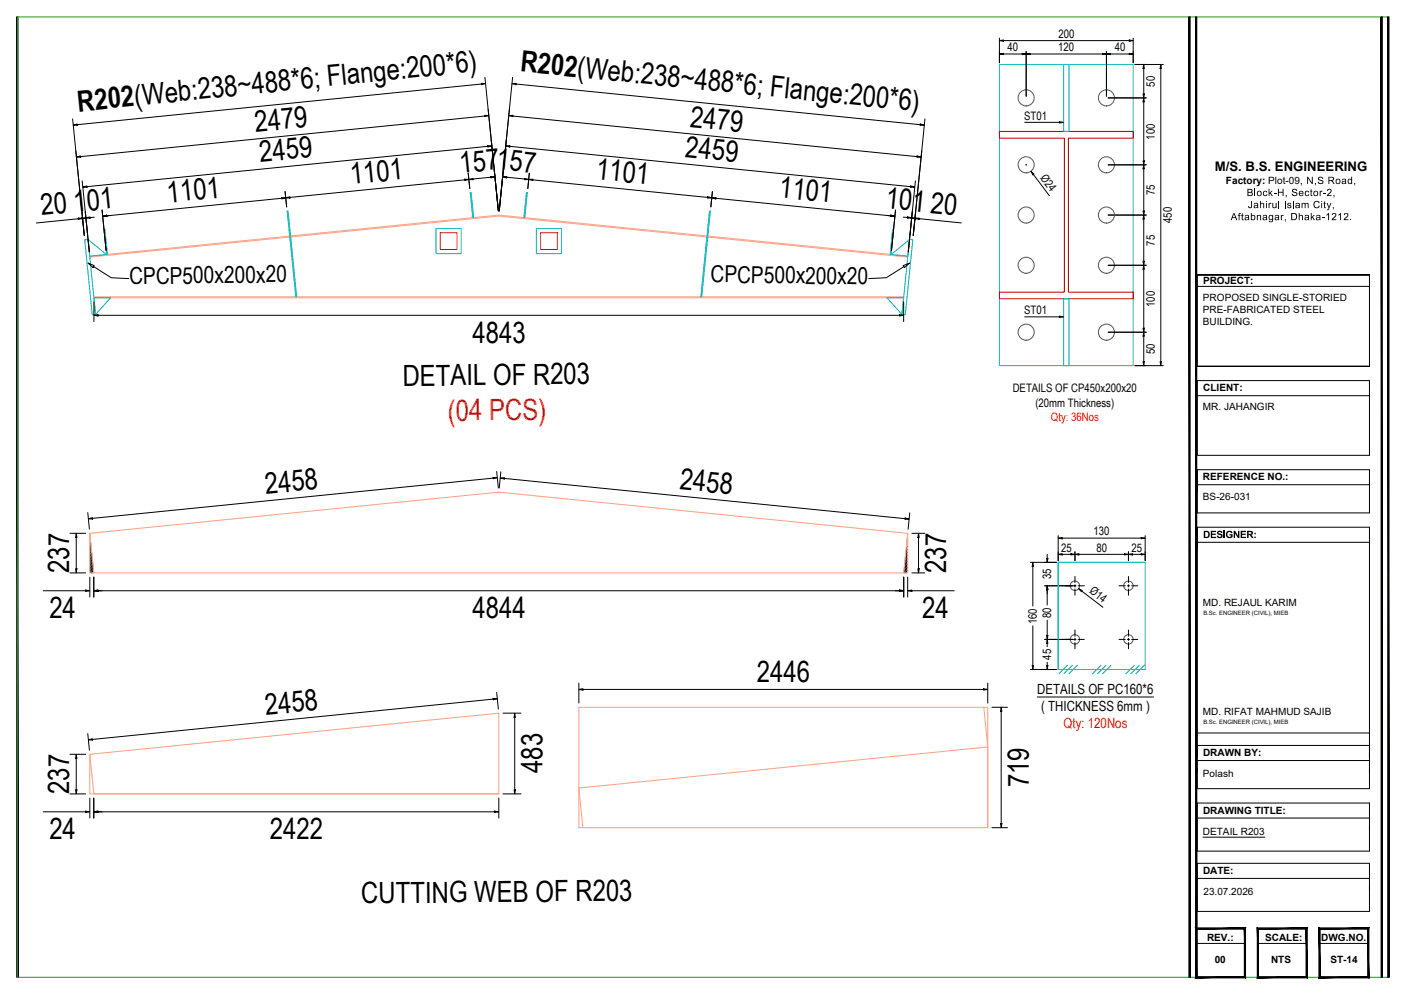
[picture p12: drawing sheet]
<svg xmlns="http://www.w3.org/2000/svg" width="420mm" height="297mm" viewBox="0 0 420 297" stroke-linecap="round" stroke-linejoin="round" font-family="sans-serif">
<!-- layer: Rafter -->
<g fill="none" stroke="#ff9f7f" stroke-width=".3">
<path d="M26.8 76.5l122.4-12.2 122.3 12.2M26.9 76.8l122.3-12.2 122.2 12.2M141.1 64.9h.1M157.2 64.9h.1M28 88.7h242.3M28.1 89h242.1M26.9 159.4l122.3-12.3 122.2 12.3M26.9 159.4l1.1 11.8M26.9 159.4v11.8h1.1M271.4 159.4l-1.1 11.8h-242.3M271.4 159.4v11.8h-1.1M294.2 211.4h1.2v35.9"/>
<path d="M26.9 225.4l122.3-12.3v24.1h-121.2zM26.9 225.4v11.8h122.3M295.4 223.2l-1.2-11.8h-121.1v35.9h122.3v-24.1l-122.3 12.3 1.2 11.8"/>
</g>
<!-- layer: Connection Plate -->
<g fill="none" stroke="#00b3b3" stroke-width=".3">
<path d="M298.9 19.3h40v90h-40zM25.3 71.7l1-.1 2.3 22.4-1 .1zM26.3 71.6l5.5 4.5-5 .4zM130.4 68.3h7.5v7.5h-7.5zM160.4 68.3h7.5v7.5h-7.5zM266.5 76.1l5.5-4.5-.5 4.9zM272 71.6l1 .1-2.3 22.4-1-.1zM28.1 89h5l-4.5 5zM265.2 89h5l-.5 5zM316.4 168h26.1v32.1h-26.1zM319.2 198.8l-2.5 2.5M320.7 198.8l-2.5 2.5"/>
<path d="M322.2 198.8l-2.5 2.5M329.2 198.8l-2.5 2.5M330.7 198.8l-2.5 2.5M332.2 198.8l-2.5 2.5M339.2 198.8l-2.5 2.5M340.7 198.8l-2.5 2.5M342.2 198.8l-2.5 2.5"/>
</g>
<!-- layer: Stiffener -->
<path d="M318.1 19.3h1.6v20h-1.6zM86.7 70.9l.2-.1 1.8 17.9h-.2zM211.4 70.8l.2 .1-1.8 17.8h-.2zM318.1 89.3h1.6v20h-1.6z" fill="none" stroke="#008ab8" stroke-width=".3"/>
<!-- layer: Purlin Cleat -->
<path d="M140.6 57.6h.3l.7 7.4-.2 .1zM157.4 57.6h.3l-.7 7.5-.3-.1zM31.1 68.6l.3-.1 .8 7.5h-.3zM85.9 63.1h.2l.8 7.4h-.3zM212.2 63.1h.2l-.7 7.4h-.3zM266.9 68.5l.3 .1-.7 7.4h-.3z" fill="none" stroke="#0cc" stroke-width=".3"/>
<!-- layer: Strut -->
<path d="M131.7 69.5h5v5.1h-5zM161.6 69.5h5.1v5.1h-5.1z" fill="none" stroke="#f00" stroke-width=".3"/>
<!-- layer: 0 -->
<g fill="none" stroke="#000" stroke-width=".3">
<path d="M21.9 37.4l1.2-.4 .1 .5zM144 24.9l1.2 .1-1.2 .3zM144.9 34.5l1.3 .1-1.3 .3zM152.1 34.6l1.3-.1v.4zM153.1 25l1.3-.1-.1 .4zM275.2 37l1.2 .4-1.3 .1zM22.9 46.9l1.2-.3v.4zM24.8 55.9l1.2-.3v.4zM84.2 59l1.2 .1-1.2 .4zM85.4 59.1l1.3-.3v.4zM138.9 53.5l1.3 .1-1.2 .4zM140.2 53.6l1.2-.3 .1 .4z"/>
<path d="M145.8 43.5l1.3 .1-1.2 .3zM146.7 52.8h1.3l-1.2 .4zM150.3 52.8h1.3l-.1 .4zM151.2 43.6l1.3-.1v.4zM156.9 53.3l1.2 .3-1.3 .1zM158.1 53.6l1.3-.1-.1 .5zM211.6 58.8l1.3 .3-1.3 .1zM212.9 59.1l1.2-.1v.5zM272.3 55.6l1.3 .3-1.3 .1zM274.2 46.6l1.3 .3-1.3 .1zM23.4 65.2h1.3l-1.2 .4zM24.4 65.1h1.3l-1.2 .4z"/>
<path d="M25.7 65.1l1.2-.3v.4zM26.3 78.6l1.9 .8-.4 .6zM28 79.7l5.3 3.3 5.2 .3M30.7 64.6l1.2-.3 .1 .4zM266.4 64.3l1.2 .3-1.3 .1zM270.1 79.4l1.9-.8-1.5 1.4zM270.3 79.7l-5.3 3.3-5.2 .3M271.4 64.8l1.2 .3-1.2 .1zM272.6 65.1h1.3v.4zM273.6 65.2h1.3l-.1 .4zM28.1 94.2l1.2-.2v.4zM269 94l1.2 .2-1.2 .2z"/>
<path d="M22.8 159.4l.2 1.2h-.4zM26.4 155l1.2-.3 .1 .4zM147.4 142.7l1.3 .1-1.2 .3zM149.6 142.8h1.3l-.1 .4zM270.7 154.8l1.2 .3-1.3 .1zM274.7 159.4l.2 1.2h-.4zM22.6 170h.4l-.2 1.2zM25.6 176.3l1.3 .2-1.3 .2zM28 176.5l1.3-.2v.4zM269 176.3l1.3 .2-1.3 .2zM271.4 176.5l1.3-.2v.4zM274.5 170h.4l-.2 1.2z"/>
<path d="M147.4 208.7l1.3 .1-1.2 .3zM153.9 213.1l.2 1.3h-.4zM173.1 206l1.2-.2v.4zM294.1 205.8l1.3 .2-1.3 .2zM299.4 211.4l.2 1.2h-.4zM22.6 236h.4l-.2 1.2zM22.8 225.4l.2 1.3h-.4zM26.4 221.1l1.2-.3 .1 .4zM153.7 236h.4l-.2 1.2zM25.6 242.4l1.3 .2-1.3 .2zM28 242.6l1.3-.2v.4zM147.9 242.4l1.3 .2-1.3 .2z"/>
<path d="M299.2 246.1h.4l-.2 1.2z"/>
</g>
<!-- layer: DIM -->
<g fill="none" stroke="#000" stroke-width=".3">
<path d="M21.7 35.5l3.5 34.9-.7-7M144 25.1l-120.9 12.2M144.9 34.7l-120.8 12.1M145 23.1l4 39.9-1.2-12M153.3 23.1l-4 39.9 3-30.3M153.4 34.7l120.8 12.1M154.3 25.1l120.9 12.2M276.6 35.5l-3.5 34.9M24.6 54l2.1 21.3M84.2 59.3l-52.3 5.2M85.3 57.3l.4 4.5M139 53.7l-52.3 5.3"/>
<path d="M140 51.8l.5 4.5M145.8 43.7l-119.8 12.1M146.8 53l-5.3 .5M151.6 53l5.3 .5M152.5 43.7l119.8 12.1M158.3 51.8l-.5 4.5M159.3 53.7l52.3 5.3M213 57.3l-.4 4.5M214.1 59.3l52.3 5.2M273.7 54l-2.1 21.3M24.4 65.3l-13.5 1.3M28.2 64.9l-1.3 .1"/>
<path d="M30.5 62.8l1.2 12M267.8 62.8l-1.2 12M270.1 64.9l1.3 .1M273.9 65.3l1.2 .1M274.9 65.3l12.6 1.3M28.1 90.2v5.9M29.3 94.2h239.7M270.2 90.2v5.9M20.9 159.4h4.7M26.2 153.2l.5 4.9M26.9 159.5h.1M26.9 159.9h.1"/>
<path d="M147.5 142.9l-119.8 12M148.5 140.9l.5 4.9M149.8 141l-.5 4.8M150.8 143l119.8 12M271.4 159.6h.1M272.1 153.3l-.5 4.8M272.7 159.4h3.8M13 176.5h12.6M20.9 171.2h4.7M22.8 160.6v9.4M26.9 172.5v5.9M27 160.3l-.1 .1"/>
<path d="M27 160.7l-.1 .1M27 161.1l-.1 .2M27.1 161.5l-.2 .2M27.1 161.9l-.2 .3M27.2 162.3l-.3 .3M27.2 162.7l-.3 .4M27.2 163.1l-.3 .4M27.3 163.5l-.4 .5M27.3 163.9l-.4 .5M27.4 164.3l-.5 .6M27.4 164.8l-.5 .5M27.5 165.2l-.6 .6"/>
<path d="M27.5 165.6l-.6 .6M27.5 166l-.6 .7M27.6 166.4l-.7 .7M27.6 166.8l-.7 .7M27.7 167.2l-.8 .8M27.7 167.6l-.8 .9M27.7 168l-.8 .9M27.8 168.4l-.9 .9M27.8 168.9l-.9 .9M27.9 169.3l-1 1M27.9 169.7l-1 1M27.9 170.1l-1 1"/>
<path d="M28 170.5l-.7 .7M28 170.9l-.3 .3M28 172.5v5.9M29.3 176.5h239.7M270.3 172.5v5.9M271.4 160v.1M271.4 160.5l-.1 .1M271.4 161l-.1 .1M271.4 161.4l-.2 .2M271.4 161.8l-.2 .3M271.4 162.3l-.3 .3M271.4 162.7l-.3 .4"/>
<path d="M271.4 163.2l-.4 .4M271.4 163.6l-.4 .5M271.4 164.1l-.5 .5M271.4 164.5l-.5 .6M271.4 165l-.6 .6M271.4 165.4l-.6 .7M271.4 165.9l-.7 .7M271.4 166.3l-.7 .8M271.4 166.8l-.8 .8M271.4 167.2l-.8 .9M271.4 167.7l-.9 .9M271.4 168.1l-.9 1"/>
<path d="M271.4 168.6l-1 1M271.4 169l-1 1.1M271.4 169.5l-1.1 1.1M271.4 169.9l-1.1 1.2M271.4 170.4l-.8 .8M271.4 170.8l-.3 .4M271.4 172.5v5.9M272.7 176.5h12.6M272.7 171.2h3.8M274.7 160.6v9.4M26.2 219.2l.5 5M147.5 208.9l-119.8 12.1"/>
<path d="M148.5 206.9l.5 5M150.4 213.1h5.4M153.9 214.4v21.6M173.1 204.1v6M174.3 206h119.8M295.4 204.1v6M296.6 211.4h4.7M299.4 212.6v33.5M20.9 237.2h4.7M20.9 225.4h4.7M22.8 226.7v9.3M26.9 238.5v6"/>
<path d="M28 238.5v6M149.2 238.5v6M150.4 237.2h5.4M13 242.6h12.6M29.3 242.6h118.6M296.6 247.3h4.7"/>
</g>
<g fill="none" stroke="#545454" stroke-width=".3">
<circle cx="306.9" cy="29.2" r="2.4"/>
<circle cx="330.9" cy="29.2" r="2.4"/>
<circle cx="306.9" cy="49.3" r="2.4"/>
<circle cx="330.9" cy="49.3" r="2.4"/>
<circle cx="306.9" cy="79.3" r="2.4"/>
<circle cx="306.9" cy="64.3" r="2.4"/>
<circle cx="330.9" cy="64.3" r="2.4"/>
<circle cx="330.9" cy="79.3" r="2.4"/>
<circle cx="306.9" cy="99.3" r="2.4"/>
<circle cx="330.9" cy="99.3" r="2.4"/>
<circle cx="321.4" cy="175" r="1.41"/>
<circle cx="337.4" cy="175" r="1.41"/>
<circle cx="321.4" cy="191.1" r="1.41"/>
<circle cx="337.4" cy="191.1" r="1.41"/>
</g>
<!-- layer: 000 Steel Column -->
<path d="M298.9 39.3h40v2h-19.4v46h19.4v2h-40v-2h19.4v-46h-19.4z" fill="none" stroke="#a30000" stroke-width=".3"/>
<!-- layer: DIM STEEL -->
<g fill="none" stroke="#000a00" stroke-width=".3">
<path d="M298.9 11.4v7.4M300.1 16.1h5.6M300.1 12.1h37.6M306.9 15.4v13.4M308.1 16.1h21.6M330.9 15.4v13.4M332.1 16.1h5.6M338.9 11.4v7.4M339.4 19.3h8.5M331.4 29.3h11.4M342 20.5v7.6M342 30.5v17.6"/>
<path d="M347.1 20.5v87.6M306.8 49.3h.2M306.9 49.2v.1M309 52.1l4.8 6.4M331.4 49.3h11.4M342 50.5v12.6M331.4 64.3h11.4M331.4 79.3h11.4M342 65.5v12.6M331.4 99.3h11.4M342 80.5v17.6M339.4 109.3h8.5"/>
<path d="M342 100.5v7.6M308.1 168h7.9M308.9 169.3v11.8M312.4 175.1h8.6M313.2 165.7v1.2M313.2 176.3v4.5M316.4 160.1v7.5M317.6 165.7h2.7M317.6 160.8h23.6M321.4 175.1h.1M321.5 164.9v2.7M321.5 175v.1"/>
<path d="M322.6 165.7h13.7M323.5 176.6l6.3 4.9M337.5 164.9v2.7M338.7 165.7h2.5M342.5 160.1v7.5M308.9 187v11.9M312.4 191.1h8.6M313.2 185.3v4.6M313.2 192.3v1M313.2 197.9v1M308.1 200.1h7.9M310.2 208.3h34.8"/>
</g>
<!-- layer: 0 -->
<g fill="none" stroke="#000a00" stroke-width=".3">
<path d="M298.9 16.1l1.2-.2v.4zM298.9 12.1l1.2-.2v.4zM305.7 15.9l1.2 .2-1.2 .2zM306.9 16.1l1.2-.2v.4zM329.7 15.9l1.2 .2-1.2 .2zM330.9 16.1l1.2-.2v.4zM337.7 15.9l1.2 .2-1.2 .2zM337.7 11.9l1.2 .2-1.2 .2zM342 19.3l.2 1.2h-.4zM347.1 19.3l.2 1.2h-.4zM306.4 36.6h10.4M316.8 36.4l1.2 .2-1.2 .2z"/>
<path d="M341.8 28.1h.4l-.2 1.2zM342 29.3l.2 1.2h-.4zM308.3 51.2l.9 .8-.3 .3zM341.8 48.1h.4l-.2 1.2zM342 49.3l.2 1.2h-.4zM341.8 63.1h.4l-.2 1.2zM341.8 78.1h.4l-.2 1.2zM342 64.3l.2 1.2h-.4zM342 79.3l.2 1.2h-.4zM306.4 94.7h10.4M316.8 94.5l1.2 .2-1.2 .2zM341.8 98.1h.4l-.2 1.2z"/>
<path d="M342 99.3l.2 1.2h-.4zM341.8 108.1h.4l-.2 1.2zM346.9 108.1h.4l-.2 1.2zM308.9 168l.2 1.3h-.4zM313 166.9h.4l-.2 1.1zM313.2 175.1l.2 1.2h-.4zM316.4 165.7l1.2-.3v.4zM316.4 160.8l1.2-.2v.4zM320.3 165.4l1.2 .3-1.2 .1zM321.5 165.7l1.1-.3v.4zM322.6 175.9l1 .6-.2 .3zM336.3 165.4l1.2 .3-1.2 .1z"/>
<path d="M337.5 165.7l1.2-.3v.4zM341.2 165.4l1.3 .3-1.3 .1zM341.2 160.6l1.3 .2-1.3 .2zM308.7 198.9h.4l-.2 1.2zM313 189.9h.4l-.2 1.2zM313 198.9h.4l-.2 1.2zM313.2 191.1l.2 1.2h-.4z"/>
</g>
<!-- layer: CLEAT -->
<path d="M342.5 168h-26.1v32.1" fill="none" stroke="#0ff" stroke-width=".3"/>
<!-- layer: Center line -->
<g fill="none" stroke="#000" stroke-width=".3">
<path d="M318.6 175.1h1.9M321.1 175.1h.7M321.5 172.3v1.8M321.5 174.7v.7M321.5 176v1.9M322.4 175.1h1.9M334.6 175.1h1.9M337.1 175.1h.7M337.5 172.3v1.8M337.5 174.7v.7M337.5 176v1.9M338.4 175.1h1.9"/>
<path d="M318.6 191.1h1.9M321.1 191.1h.7M321.5 188.3v1.8M321.5 190.8v.6M321.5 192v1.9M322.4 191.1h1.9M334.6 191.1h1.9M337.1 191.1h.7M337.5 188.3v1.8M337.5 190.8v.6M337.5 192v1.9M338.4 191.1h1.9"/>
</g>
<!-- layer: Template -->
<g fill="#000" stroke="#000" stroke-width=".3">
<path d="M5 5.1v286.9h.4zM5 5.1h.4v286.9z"/>
<path d="M355.5 5.1v286.9h.4zM355.5 5.1h.4v286.9z"/>
<path d="M357.5 5.1v286.9h.4zM357.5 5.1h.4v286.9z"/>
<path d="M357.9 291.9l-.4 .3 14.6-.3zM357.5 292.2l14.6-.3 .4 .3zM372.1 277.7v14.2l.4 .3zM372.1 277.7l.4-.4v14.9zM357.9 277.7h14.2l.4-.4zM357.5 277.3h15l-14.6 .4zM357.5 277.3l.4 14.6v-14.2zM357.5 277.3l.4 14.6-.4 .3z"/>
<path d="M376.3 291.9l-.3 .3 14.6-.3zM376 292.2l14.6-.3 .3 .3zM390.6 277.7v14.2l.3 .3zM390.6 277.7l.3-.4v14.9zM376.3 277.7h14.3l.3-.4zM376 277.3h14.9l-14.6 .4zM376 277.3l.3 14.6v-14.2zM376 277.3l.3 14.6-.3 .3z"/>
<path d="M394.8 291.9l-.4 .3 14.6-.3zM394.4 292.2l14.6-.3 .4 .3zM409 277.7v14.2l.4 .3zM409 277.7l.4-.4v14.9zM394.8 277.7h14.2l.4-.4zM394.4 277.3h15l-14.6 .4zM394.4 277.3l.4 14.6v-14.2zM394.4 277.3l.4 14.6-.4 .3z"/>
<path d="M413 5.1v286.9h.4zM413 5.1h.4v286.9z"/>
<path d="M415 5.1v286.9h.4zM415 5.1h.4v286.9z"/>
</g>
<path d="M5.2 5.1h410v286.9h-410z" fill="none" stroke="#259500" stroke-width=".3"/>
<g fill="none" stroke="#000" stroke-width=".3">
<path d="M358.1 82.2h51.4h-51.4v27.3M358.1 85.6h51.4M409.5 82.2v27.3M358.1 113.7h51.4v22.4h-51.4zM358.1 118.2h51.4M409.5 109.5h-51.4h51.4M358.1 157.6v78.1h51.4v-12.9h-51.4M358.1 140.4v12.9h51.4v-12.9h-51.4v6.6M358.1 144.9h51.4M358.1 164.2v-6.6h51.4v68.6M358.1 162.1h51.4M358.1 219h51.4"/>
<path d="M358.1 240h51.4v14.3h-51.4zM358.1 227.3h51.4M409.5 229.7v1.2M358.1 258h51.4v14.4h-51.4zM358.1 244.5h51.4M359.7 250.2h18.5M358.1 262.5h51.4M357.7 281.9h14.6M376.2 281.9h14.5M394.6 281.9h14.6"/>
</g>
<g fill="#000">
<path d="M375.1 159.2h.4v.4h-.4zM375.1 160.4h.4v.4h-.4z"/>
<path d="M372.9 158.6l1.3 .1 .4 .2 .1 .6-.6 .3 .8 1h-.5l-.9-.9h-.1v.9h-.5zM373.4 159v.5l.8-.1-.1-.4z"/>
</g>
<!-- layer: 0 -->
<path d="M397 56.6l.7-.2 .4 .3v.7l-.9 .9h1v.3h-1.4l1.1-1.5-.3-.5-.3 .1-.2 .4h-.2zM398.8 58.3h.3l-.3 .7zM405 54.7h.3l-.3 .7zM396.7 60.6h.3l.4 1.3 .5-1.3h.2l-.6 1.8-.4 .4-.3-.3h.4l.1-.3zM398.6 61.9h.3l-.3 .7zM402 63.8l.7-.1 .5 .3v.5l-1 1h1v.3h-1.4l1.1-1.5-.3-.4-.8 .4zM403.8 65.5h.3v.3h-.3z" fill="#000"/>
<g font-size="8.7">
<text x="155.4" y="21.3" transform="rotate(6 155.4 21.3)">R202(Web:238~488*6; Flange:200*6)</text>
<text x="23.4" y="33.3" transform="rotate(-6 23.4 33.3)">R202(Web:238~488*6; Flange:200*6)</text>
<text x="76.4" y="39.4" transform="rotate(-6 76.4 39.4)">2479</text>
<text x="206.1" y="37.8" transform="rotate(6 206.1 37.8)">2479</text>
<text x="204.7" y="46.9" transform="rotate(6 204.7 46.9)">2459</text>
<text x="77.9" y="48.4" transform="rotate(-6 77.9 48.4)">2459</text>
<text x="137.8" y="51.7" transform="rotate(-6 137.8 51.7)">157</text>
<text x="148.3" y="50.5" transform="rotate(6 148.3 50.5)">157</text>
<text x="178.1" y="53.5" transform="rotate(6 178.1 53.5)">1101</text>
<text x="105" y="55" transform="rotate(-6 105 55)">1101</text>
<text x="232.8" y="59" transform="rotate(6 232.8 59)">1101</text>
<text x="12.4" y="64.4" transform="rotate(-6 12.4 64.4)">20</text>
<text x="22.3" y="63.3" transform="rotate(-6 22.3 63.3)">101</text>
<text x="50.2" y="60.5" transform="rotate(-6 50.2 60.5)">1101</text>
<text x="264.7" y="62.2" transform="rotate(6 264.7 62.2)">101</text>
<text x="278.1" y="63.5" transform="rotate(6 278.1 63.5)">20</text>
<text x="141.3" y="102.5">4843</text>
<text x="120.4" y="115.3" transform="rotate(-1 120.4 115.3)">DETAIL OF R203</text>
<text x="79.5" y="147.6" transform="rotate(-6 79.5 147.6)">2458</text>
<text x="203.1" y="146.1" transform="rotate(6 203.1 146.1)">2458</text>
<text x="20.7" y="171.2" transform="rotate(-90 20.7 171.2)">237</text>
<text x="282.9" y="171.2" transform="rotate(-90 282.9 171.2)">237</text>
<text x="14.8" y="184.8">24</text>
<text x="141.3" y="184.8">4844</text>
<text x="275.7" y="184.8">24</text>
<text x="226.4" y="203.9">2446</text>
<text x="79.5" y="213.6" transform="rotate(-6 79.5 213.6)">2458</text>
<text x="162.2" y="231" transform="rotate(-90 162.2 231)">483</text>
<text x="20.7" y="237.2" transform="rotate(-90 20.7 237.2)">237</text>
<text x="307.7" y="235.3" transform="rotate(-90 307.7 235.3)">719</text>
<text x="14.8" y="250.9">24</text>
<text x="80.7" y="250.9">2422</text>
<text x="108" y="269.9" transform="rotate(-1 108 269.9)">CUTTING WEB OF R203</text>
</g>
<text font-size="8.7" fill="#f00" x="133.9" y="125.7" transform="rotate(-1 133.9 125.7)">(04 PCS)</text>
<g font-size="7">
<text x="38.7" y="85" transform="rotate(-1 38.7 85)">CPCP500x200x20</text>
<text x="212.5" y="84.3" transform="rotate(1 212.5 84.3)">CPCP500x200x20</text>
</g>
<g font-size="4.2" fill="#000a00">
<text x="310.2" y="207.4">DETAILS OF PC160*6</text>
<text x="311.4" y="212.5">( THICKNESS 6mm )</text>
</g>
<text font-size="4.2" fill="#f00" x="318.1" y="217.5">Qty: 120Nos</text>
<text font-size="3.9" x="363.3" y="51.1">M/S. B.S. ENGINEERING</text>
<g font-size="3.5" fill="#000a00">
<text x="316.5" y="11.3">200</text>
<text x="301.3" y="15.3">40</text>
<text x="316.4" y="15.3">120</text>
<text x="333.4" y="15.3">40</text>
<text x="345.3" y="25.9" transform="rotate(-90 345.3 25.9)">50</text>
<text x="306.3" y="35.7">ST01</text>
<text x="345.3" y="41.7" transform="rotate(-90 345.3 41.7)">100</text>
<text x="310.9" y="53.1" transform="rotate(53 310.9 53.1)">Ø24</text>
<text x="345.3" y="58.4" transform="rotate(-90 345.3 58.4)">75</text>
<text x="350.4" y="66.6" transform="rotate(-90 350.4 66.6)">450</text>
<text x="345.3" y="73.4" transform="rotate(-90 345.3 73.4)">75</text>
<text x="306.3" y="93.8">ST01</text>
<text x="345.3" y="91.7" transform="rotate(-90 345.3 91.7)">100</text>
<text x="345.3" y="105.9" transform="rotate(-90 345.3 105.9)">50</text>
<text x="302.9" y="117.3">DETAILS OF CP450x200x20</text>
<text x="309.6" y="121.5">(20mm Thickness)</text>
<text x="327" y="160">130</text>
<text x="317.4" y="164.8">25</text>
<text x="327.9" y="164.8">80</text>
<text x="338.4" y="164.8">25</text>
<text x="314.4" y="173.2" transform="rotate(-90 314.4 173.2)">35</text>
<text x="325.6" y="177" transform="rotate(38 325.6 177)">Ø14</text>
<text x="314.4" y="184.6" transform="rotate(-90 314.4 184.6)">80</text>
<text x="310.1" y="186.5" transform="rotate(-90 310.1 186.5)">160</text>
<text x="314.4" y="197.1" transform="rotate(-90 314.4 197.1)">45</text>
</g>
<text font-size="3.5" fill="#f00" x="314.3" y="125.7">Qty: 36Nos</text>
<g font-size="3">
<text x="366.6" y="55">Factory: Plot-09</text>
<text x="372.8" y="58.6">Block-H, Sector-2,</text>
<text x="388.7" y="55">, N,S Road,</text>
<text x="368" y="65.8">Aftabnagar, Dhaka-1212.</text>
<text x="373.2" y="62.2">Jahirul Islam City,</text>
<text x="359.7" y="90">PROPOSED SINGLE-STORIED</text>
<text x="359.8" y="84.8">PROJECT:</text>
<text x="359.7" y="93.6">PRE-FABRICATED STEEL</text>
<text x="359.7" y="97.2">BUILDING.</text>
<text x="359.8" y="117">CLIENT:</text>
<text x="359.7" y="122.6">MR. JAHANGIR</text>
<text x="359.7" y="143.6">REFERENCE NO.:</text>
<text x="359.7" y="149.3">BS-26-031</text>
<text x="359.8" y="160.8">DESIGNER:</text>
<text x="359.7" y="181.2">MD. REJAUL KARIM</text>
<text x="359.7" y="213.7">MD. RIFAT MAHMUD SAJIB</text>
<text x="359.8" y="226">DRAWN BY:</text>
<text x="359.7" y="232.3">Polash</text>
<text x="359.8" y="243.2">DRAWING TITLE:</text>
<text x="359.7" y="249.5">DETAIL R203</text>
<text x="359.8" y="261.2">DATE:</text>
<text x="359.9" y="267.6">23.07.2026</text>
<text x="361" y="281.1">REV.:</text>
<text x="378.4" y="281.2">SCALE:</text>
<text x="395.1" y="281.2">DWG.NO.</text>
<text x="363.2" y="287.8">00</text>
<text x="380.1" y="287.9">NTS</text>
<text x="397.9" y="287.9">ST-14</text>
</g>
<g font-size="1.8">
<text x="359.9" y="183.9">B.Sc. ENGINEER (CIVIL), MIEB</text>
<text x="359.9" y="216.5">B.Sc. ENGINEER (CIVIL), MIEB</text>
</g>
</svg>
